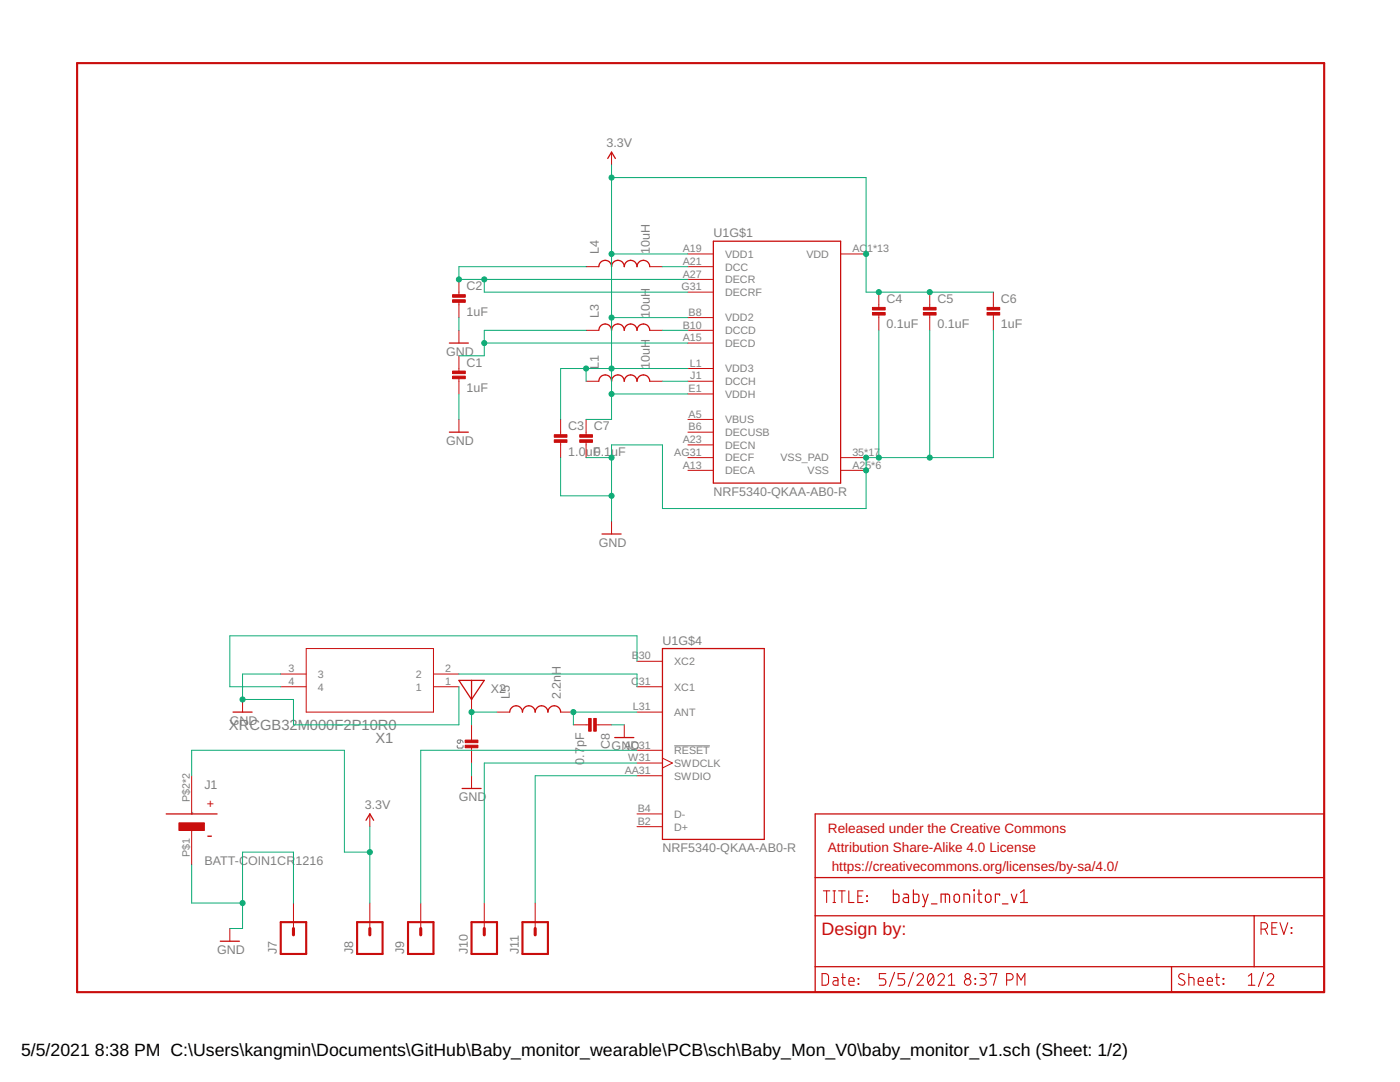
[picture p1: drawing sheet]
<svg xmlns="http://www.w3.org/2000/svg" width="279mm" height="216mm" viewBox="0 0 279 216" stroke-linecap="round" stroke-linejoin="round" font-family="sans-serif">
<path d="M91.2 148.8l.1 .3 .2 .2 .8-.1 .1-.4M91.3 147.8l.6-.1v.4a.33 .33 0 0 1-.5 .2 .33 .33 0 0 1-.1-.5zM91.9 147.7l.3 .1 .2 .4M134.6 148.8h7.1" fill="none" stroke="#808080" stroke-width=".2"/>
<g fill="none" stroke="#c90d0c" stroke-width=".25">
<path d="M121.3 31.6l.7-1.2 .8 1.2M119.5 53.2a1.27 1.27 0 0 1 1.3-1.3 1.27 1.27 0 0 1 1.2 1.3 1.27 1.27 0 0 1 1.3-1.3 1.27 1.27 0 0 1 1.3 1.3 1.27 1.27 0 0 1 1.3-1.3 1.27 1.27 0 0 1 1.2 1.3 1.27 1.27 0 0 1 1.3-1.3 1.27 1.27 0 0 1 1.3 1.3M142.4 48.1h25.4v48.3h-25.4zM89.7 68.5h3.8M119.5 65.9a1.27 1.27 0 0 1 1.3-1.3 1.27 1.27 0 0 1 1.2 1.3 1.27 1.27 0 0 1 1.3-1.3 1.27 1.27 0 0 1 1.3 1.3 1.27 1.27 0 0 1 1.3-1.3 1.27 1.27 0 0 1 1.2 1.3 1.27 1.27 0 0 1 1.3-1.3 1.27 1.27 0 0 1 1.3 1.3M119.5 76.1a1.27 1.27 0 0 1 1.3-1.3 1.27 1.27 0 0 1 1.2 1.3 1.27 1.27 0 0 1 1.3-1.3 1.27 1.27 0 0 1 1.3 1.3 1.27 1.27 0 0 1 1.3-1.3 1.27 1.27 0 0 1 1.2 1.3 1.27 1.27 0 0 1 1.3-1.3 1.27 1.27 0 0 1 1.3 1.3M89.7 86.2h3.8M120.1 106.6h3.9M91.6 135.8h5l-2.5 3.8zM94.1 135.8v3.8M132.2 129.4h20.3v38.1h-20.3zM46.5 142.1h3.8"/>
<path d="M92.2 157.3h3.8M101.7 142.1a1.27 1.27 0 0 1 1.3-1.3 1.27 1.27 0 0 1 1.3 1.3 1.27 1.27 0 0 1 1.2-1.3 1.27 1.27 0 0 1 1.3 1.3 1.27 1.27 0 0 1 1.3-1.3 1.27 1.27 0 0 1 1.2 1.3 1.27 1.27 0 0 1 1.3-1.3 1.27 1.27 0 0 1 1.3 1.3M122.7 147.2h3.8M33.2 162.4h10.1M73 163.7l.8-1.3 .8 1.3M162.7 162.4h101.6v35.6h-101.6zM162.7 175.1h101.6M44 187.8h3.8M162.7 182.7h101.6M162.7 192.9h101.6M233.8 192.9v5.1M250.3 182.7v10.2"/>
</g>
<g fill="none" stroke="#c90d0c" stroke-width=".2">
<path d="M122 30.4v2.5M91.6 55.8v3.3M117 53.2h2.5M129.7 53.2h2.5M137.3 50.7h5.1M137.3 53.2h5.1M137.3 55.8h5.1M137.3 58.3h5.1M167.8 50.7h5M175.4 58.3v3.3M185.5 58.3v3.3M198.2 58.3v3.3"/>
<path d="M91.6 60.1v3.3M91.6 65.9v2.6M91.6 71v3.3M91.6 75.3v3.3M117 65.9h2.5M117 76.1h2.5M129.7 65.9h2.5M129.7 76.1h2.5M137.3 63.4h5.1M137.3 65.9h5.1M137.3 68.5h5.1M137.3 73.5h5.1"/>
<path d="M137.3 76.1h5.1M137.3 78.6h5.1M175.4 62.6v3.3M185.5 62.6v3.3M198.2 62.6v3.3M91.6 83.7v2.5M111.9 83.7v3.3M111.9 88v3.3M117 83.7v3.3M117 88v3.3M137.3 83.7h5.1M137.3 86.2h5.1"/>
<path d="M137.3 88.8h5.1M137.3 91.3h5.1M137.3 93.9h5.1M167.8 91.3h5M167.8 93.9h5M122 104v2.6M48.4 139.6v2.5M56 137h5.1M56 134.5h5.1M61.1 129.4h25.4v12.7h-25.4zM86.5 137h5.1M86.5 134.5h5.1"/>
<path d="M94.1 139.6v2.5M127.1 132h5.1M127.1 137h5.1M38.2 154.8v7.6M94.1 144.6v3.3M94.1 148.9v3.4M94.1 154.8v2.5M99.2 142.1h2.5M111.9 142.1h2.5M114.4 144.6h3.3M118.7 144.6h3.3M124.6 144.6v2.6"/>
<path d="M127.1 142.1h5.1M127.1 149.7h5.1M127.1 152.3h5.1M127.1 154.8h5.1M132.2 151.3l2 1-2 .9M38.2 165v7.6M73.8 162.4v2.6M127.1 162.4h5.1M127.1 165h5.1M45.9 185.3v2.5M58.6 180.2v5.1M73.8 180.2v5.1"/>
<path d="M84 180.2v5.1M96.6 180.2v5.1M106.8 180.2v5.1"/>
</g>
<path d="M15.4 12.6h248.9v185.4h-248.9zM56 184h5.1v6.4h-5.1zM71.3 184h5v6.4h-5zM81.4 184h5.1v6.4h-5.1zM94.1 184h5.1v6.4h-5.1zM104.3 184h5v6.4h-5z" fill="none" stroke="#c90d0c" stroke-width=".42"/>
<g fill="none" stroke="#c90d0c" stroke-width=".21">
<path d="M164.3 177.8h1.3M165 177.8v2.3M166.2 177.8h.6M166.5 177.8v2.3M167.4 177.8h1.3M168 177.8v2.3M169.4 177.8v2.3h1M171.2 178.8h.8M172.2 177.8h-1v2.3h1M173 178.7l.1 .2zM173 179.8l.1 .1zM164.1 194.3h.8l.4 .4v1.5l-.4 .4h-.8z"/>
<path d="M166.2 180.1h.6M166.3 195.1h.7l.2 .2v1.3h-.5a.46 .46 0 0 1-.5-.5 .46 .46 0 0 1 .5-.4h.5M167.9 195.1h.8M168.2 194.3v2.1l.5 .2M169.4 195.8h1.1a.54 .54 0 0 0-.4-.7 .54 .54 0 0 0-.7 .5l.1 .9 1 .1M171.3 195.2l.1 .2zM171.3 196.3l.1 .1zM176.8 194.3h-1.3v1h.8a.66 .66 0 0 1 .5 .7 .66 .66 0 0 1-.5 .6h-.8M178.5 194l-1 2.8M180.6 194.3h-1.4v1h.8a.66 .66 0 0 1 .6 .7 .66 .66 0 0 1-.6 .6h-.8M182.3 194l-1 2.8M183 194.8a.64 .64 0 0 1 .9-.5 .64 .64 0 0 1 .2 1l-1.1 1.3h1.3"/>
<path d="M185.4 194.5a.55 .55 0 0 1 .6-.2 .55 .55 0 0 1 .3 .6 1.32 1.32 0 0 1-.6 1.7 1.44 1.44 0 0 1-.3-2.1zM186.3 194.8l-1.1 1.3M187.2 194.8a.64 .64 0 0 1 .9-.5 .64 .64 0 0 1 .2 1l-1.1 1.3h1.3M189.3 196.6h1.3M189.3 194.8l.6-.5v2.3M194.6 196.3l.1 .1zM194.6 195.2l.1 .2zM195.5 194.3h.8a.52 .52 0 0 1 .5 .5 .52 .52 0 0 1-.5 .5h-.5M196.2 195.3a.65 .65 0 0 1 .6 .7 .65 .65 0 0 1-.6 .6h-.7M197.6 194.5v-.2h1.3l-.6 2.3M200.9 195.6h.6a.65 .65 0 0 0 .7-.7 .65 .65 0 0 0-.7-.6h-.6v2.3M203 196.6v-2.3l.8 1.3 .7-1.3v2.3"/>
<path d="M236.3 194.5a.58 .58 0 0 0-.8-.1 .58 .58 0 0 0 0 .8l.7 .4a.58 .58 0 0 1 .1 .9 .58 .58 0 0 1-.9-.1l-.2-.1M237.3 195.1l.9 .1 .1 .2v1.2M237.3 194.3v2.3M239.1 195.8h1.1a.54 .54 0 0 0-.4-.7 .54 .54 0 0 0-.7 .5l.1 .9 1 .1M240.9 195.8h1.1a.54 .54 0 0 0-.4-.7 .54 .54 0 0 0-.7 .5l.1 .9 1 .1M242.6 195.1h.8M242.8 194.3v1.9l.3 .4h.3M244.1 196.3l.1 .1zM244.1 195.2l.1 .2zM249.1 196.6h1.3M249.1 194.8l.7-.5v2.3M251.7 185.4h.6a.65 .65 0 0 0 .7-.6 .65 .65 0 0 0-.7-.7h-.6v2.3"/>
<path d="M252.2 194l-1.1 2.8M252.5 185.4l.5 1M252.9 194.8a.64 .64 0 0 1 .9-.5 .64 .64 0 0 1 .2 1l-1.1 1.3h1.3M253.8 185.1h.8M254.9 184.1h-1.1v2.3h1.1M255.4 184.1l.8 2.3 .8-2.3M257.7 185.1l.1 .1zM257.7 186.1l.1 .1z"/>
<circle cx="193.1" cy="194.8" r=".52"/>
<circle cx="193.1" cy="195.9" r=".65"/>
</g>
<g fill="none" stroke="#c90d0c" stroke-width=".23">
<path d="M178.3 177.6v2.5l.9-.1 .2-.2v-1.1l-.2-.3h-.9M180.3 178.4h.8l.2 .3v1.4h-.6a.49 .49 0 0 1-.5-.5 .49 .49 0 0 1 .5-.5h.6M182.3 177.6v2.5l1-.1 .1-.3-.1-1.2-1-.1M184.1 178.4l.6 1.7M185.2 178.4l-.8 2.5h-.3M188.7 178.4v1.7M190.5 178.6l.6-.2a.99 .99 0 0 1 .1 1.6l-.4 .1-.4-.4zM194.4 177.6l.1 .1zM194.4 178.4v1.7M195.1 178.4h.8M195.4 177.6v2.1l.1 .3 .4 .1M196.8 178.6l.5-.2a.96 .96 0 0 1 .2 1.6h-.6l-.2-.3z"/>
<path d="M199.5 178.7v-.3h-.9v1.7M201.8 178.4l.6 1.7 .5-1.7M203.7 178.1l.7-.5v2.5M185.9 180.4h1.1M187.8 180.1v-1.7l1.6 .1 .1 .3v1.3M192.4 180.1v-1.7l1 .1 .1 .3v1.3M200 180.4h1.2M203.7 180.1h1.4"/>
</g>
<g fill="#c90d0c" stroke="#c90d0c" stroke-width=".2">
<path d="M90.3 75.1h2.6v.5h-2.6z"/>
<path d="M90.3 74h2.6v.5h-2.6z"/>
<path d="M90.3 59.8h2.6v.5h-2.6z"/>
<path d="M90.3 58.8h2.6v.5h-2.6z"/>
<path d="M110.6 87.8h2.6v.5h-2.6z"/>
<path d="M110.6 86.7h2.6v.5h-2.6z"/>
<path d="M174.1 62.4h2.6v.5h-2.6z"/>
<path d="M174.1 61.3h2.6v.5h-2.6z"/>
<path d="M184.3 62.4h2.5v.5h-2.5z"/>
<path d="M184.3 61.3h2.5v.5h-2.5z"/>
<path d="M197 62.4h2.5v.5h-2.5z"/>
<path d="M197 61.3h2.5v.5h-2.5z"/>
<path d="M115.7 87.8h2.5v.5h-2.5z"/>
<path d="M115.7 86.7h2.5v.5h-2.5z"/>
<path d="M117.5 143.4h.5v2.5h-.5z"/>
<path d="M118.5 143.4h.5v2.5h-.5z"/>
<path d="M35.7 164.2h5.1v1.5h-5.1z"/>
<path d="M92.8 148.7h2.6v.5h-2.6z"/>
<path d="M92.8 147.7h2.6v.5h-2.6z"/>
</g>
<path d="M58.6 185.3v1.2M73.8 185.3v1.2M84 185.3v1.2M96.6 185.3v1.2M106.8 185.3v1.2" fill="none" stroke="#c90d0c" stroke-width=".61"/>
<g fill="none" stroke="#0dab76" stroke-width=".2">
<path d="M122 32.9v50.8h-5M122 35.4h50.8v22.9h25.4M96.6 55.8v2.5h40.7M117 53.2h-25.4v2.6h45.7M122 50.7h15.3M132.2 53.2h5.1M91.6 63.4v2.5M91.6 78.6v5.1M96.6 68.5h40.7M117 73.5v2.6M117 65.9h-20.4v5.1h-5M122 63.4h15.3"/>
<path d="M122 78.6h15.3M132.2 65.9h5.1M132.2 76.1h5.1M137.3 73.5h-25.4v10.2M175.4 65.9v25.4M185.5 65.9v25.4M198.2 65.9v25.4h-25.4v10.2h-40.6v-12.7h-10.2v15.2M111.9 91.3v7.6h10.1M117 91.3h5M56 134.5h-7.6v5.1h10.2v5h33v-7.6M91.6 134.5h35.5v2.5M127.1 132v-5.1h-81.2v10.1h10.1"/>
<path d="M38.2 154.8v-5.1h30.5v20.3h5.1M94.1 152.3v2.5M99.2 142.1h-5.1v2.5M122 144.6h2.6M127.1 149.7h-43.1v30.5M127.1 152.3h-30.5v27.9M127.1 154.8h-20.3v25.4M127.1 142.1h-12.7v2.5M38.2 172.6v7.6h10.2M73.8 165v15.2M58.6 180.2v-10.2h-10.2v15.3h-2.5"/>
</g>
<g fill="#0dab76" stroke="#0dab76" stroke-width=".2">
<circle cx="122" cy="35.4" r=".51"/>
<circle cx="122" cy="50.7" r=".51"/>
<circle cx="122" cy="63.4" r=".51"/>
<circle cx="122" cy="73.5" r=".51"/>
<circle cx="172.8" cy="50.7" r=".51"/>
<circle cx="175.4" cy="58.3" r=".51"/>
<circle cx="185.5" cy="58.3" r=".51"/>
<circle cx="117" cy="73.5" r=".51"/>
<circle cx="122" cy="78.6" r=".51"/>
<circle cx="73.8" cy="170" r=".51"/>
<circle cx="172.8" cy="93.9" r=".51"/>
<circle cx="122" cy="98.9" r=".51"/>
<circle cx="122" cy="91.3" r=".51"/>
<circle cx="172.8" cy="91.3" r=".51"/>
<circle cx="175.4" cy="91.3" r=".51"/>
<circle cx="185.5" cy="91.3" r=".51"/>
<circle cx="48.4" cy="180.2" r=".51"/>
<circle cx="48.4" cy="139.6" r=".51"/>
<circle cx="96.6" cy="55.8" r=".51"/>
<circle cx="91.6" cy="55.8" r=".51"/>
<circle cx="96.6" cy="68.5" r=".51"/>
<circle cx="114.4" cy="142.1" r=".51"/>
<circle cx="94.1" cy="142.1" r=".51"/>
</g>
<g font-size="3.6" fill="#c90d0c">
<text x="41.3" y="167.8">-</text>
<text x="164" y="186.5">Design by:</text>
</g>
<g font-size="3.5">
<text x="4.2" y="210.7">5/5/2021</text>
<text x="18.9" y="210.7">8:38 PM C:\Users\kangmin\Documents\GitHub\Baby_monitor_wearable\PCB\sch\Baby_Mon_V0\baby_monitor_v1.sch (Sheet: 1/2)</text>
</g>
<g font-size="2.9" fill="#808080">
<text x="45.7" y="145.7">XRCGB32M000F2P10R0</text>
<text x="74.9" y="148.2">X1</text>
</g>
<g font-size="2.7" fill="#c90d0c">
<text x="165.2" y="166.2">Released under the Creative Commons</text>
<text x="165.2" y="170">Attribution Share-Alike 4.0 License</text>
<text x="166" y="173.8">https://creativecommons.org/licenses/by-sa/4.0/</text>
</g>
<g font-size="2.5" fill="#808080">
<text x="121" y="29.3">3.3V</text>
<text x="142.4" y="47.4">U1G$1</text>
<text x="119.5" y="50.7" transform="rotate(-90 119.5 50.7)">L4</text>
<text x="129.7" y="50.7" transform="rotate(-90 129.7 50.7)">10uH</text>
<text x="93.1" y="57.9">C2</text>
<text x="93.1" y="63">1uF</text>
<text x="119.5" y="63.4" transform="rotate(-90 119.5 63.4)">L3</text>
<text x="129.7" y="63.4" transform="rotate(-90 129.7 63.4)">10uH</text>
<text x="176.9" y="65.5">0.1uF</text>
<text x="176.9" y="60.5">C4</text>
<text x="187.1" y="65.5">0.1uF</text>
<text x="187.1" y="60.5">C5</text>
<text x="199.8" y="65.5">1uF</text>
<text x="199.8" y="60.5">C6</text>
<text x="89" y="71">GND</text>
<text x="93.1" y="73.2">C1</text>
<text x="119.5" y="73.5" transform="rotate(-90 119.5 73.5)">L1</text>
<text x="129.7" y="73.5" transform="rotate(-90 129.7 73.5)">10uH</text>
<text x="93.1" y="78.2">1uF</text>
<text x="89" y="88.8">GND</text>
<text x="113.4" y="85.9">C3</text>
<text x="118.5" y="85.9">C7</text>
<text x="113.4" y="90.9">1.0uF</text>
<text x="118.5" y="90.9">0.1uF</text>
<text x="142.4" y="98.9">NRF5340-QKAA-AB0-R</text>
<text x="119.5" y="109.1">GND</text>
<text x="132.2" y="128.6">U1G$4</text>
<text x="97.9" y="138.3">X2</text>
<text x="101.7" y="139.6" transform="rotate(-90 101.7 139.6)">L5</text>
<text x="111.9" y="139.6" transform="rotate(-90 111.9 139.6)">2.2nH</text>
<text x="45.9" y="144.6">GND</text>
<text x="116.6" y="149.1" transform="rotate(-90 116.6 149.1)">pF</text>
<text x="121.7" y="149.4" transform="rotate(-90 121.7 149.4)">C8</text>
<text x="122.1" y="149.7">GND</text>
<text x="116.6" y="152.6" transform="rotate(-90 116.6 152.6)">0.7</text>
<text x="40.8" y="157.3">J1</text>
<text x="72.8" y="161.4">3.3V</text>
<text x="91.6" y="159.9">GND</text>
<text x="40.8" y="172.6">BATT-COIN1CR</text>
<text x="58.9" y="172.6">1216</text>
<text x="132.2" y="170">NRF5340-QKAA-AB0-R</text>
<text x="43.3" y="190.4">GND</text>
<text x="55.3" y="190.4" transform="rotate(-90 55.3 190.4)">J7</text>
<text x="70.5" y="190.4" transform="rotate(-90 70.5 190.4)">J8</text>
<text x="80.7" y="190.4" transform="rotate(-90 80.7 190.4)">J9</text>
<text x="93.4" y="190.4" transform="rotate(-90 93.4 190.4)">J10</text>
<text x="103.5" y="190.4" transform="rotate(-90 103.5 190.4)">J11</text>
</g>
<text font-size="2.5" fill="#c90d0c" x="41.3" y="161.1">+</text>
<g font-size="2.1" fill="#808080">
<text x="136.2" y="50.3">A19</text>
<text x="136.2" y="52.9">A21</text>
<text x="144.7" y="51.4">VDD1</text>
<text x="144.7" y="54">DCC</text>
<text x="160.9" y="51.4">VDD</text>
<text x="170.1" y="50.3">AC</text>
<text x="173.1" y="50.3">1*13</text>
<text x="136" y="57.9">G31</text>
<text x="136.2" y="55.4">A27</text>
<text x="144.7" y="56.5">DECR</text>
<text x="144.7" y="59.1">DECRF</text>
<text x="136.2" y="65.6">B10</text>
<text x="137.4" y="63">B8</text>
<text x="144.7" y="64.1">VDD2</text>
<text x="136.2" y="68.1">A15</text>
<text x="144.7" y="66.7">DCCD</text>
<text x="144.7" y="69.2">DECD</text>
<text x="137.7" y="73.2">L1</text>
<text x="137.8" y="75.7">J1</text>
<text x="144.7" y="74.3">VDD3</text>
<text x="144.7" y="76.8">DCCH</text>
<text x="137.4" y="78.3">E1</text>
<text x="137.4" y="83.3">A5</text>
<text x="144.7" y="79.4">VDDH</text>
<text x="136.2" y="88.4">A23</text>
<text x="137.4" y="85.9">B6</text>
<text x="144.7" y="84.5">VBUS</text>
<text x="144.7" y="87">DECUSB</text>
<text x="144.7" y="89.5">DECN</text>
<text x="134.6" y="91">AG31</text>
<text x="136.2" y="93.5">A13</text>
<text x="144.7" y="92.1">DECF</text>
<text x="144.7" y="94.6">DECA</text>
<text x="155.8" y="92.1">VSS_PAD</text>
<text x="161.2" y="94.6">VSS</text>
<text x="170.1" y="93.5">A25*6</text>
<text x="170.1" y="91">35*17</text>
<text x="126.1" y="131.6">B</text>
<text x="127.5" y="131.6">30</text>
<text x="57.6" y="134.1">3</text>
<text x="57.6" y="136.7">4</text>
<text x="63.4" y="135.2">3</text>
<text x="63.4" y="137.8">4</text>
<text x="83" y="137.8">1</text>
<text x="83" y="135.2">2</text>
<text x="88.8" y="136.7">1</text>
<text x="88.8" y="134.1">2</text>
<text x="126" y="136.7">C</text>
<text x="127.5" y="136.7">31</text>
<text x="134.5" y="132.7">XC2</text>
<text x="134.5" y="137.8">XC1</text>
<text x="126.3" y="141.7">L31</text>
<text x="134.5" y="142.9">ANT</text>
<text x="124.5" y="149.4">AC31</text>
<text x="124.7" y="154.4">AA31</text>
<text x="125.4" y="151.9">W31</text>
<text x="134.5" y="150.5">RESET</text>
<text x="134.5" y="153">SWDCLK</text>
<text x="134.5" y="155.6">SWDIO</text>
<text x="37.9" y="160.1" transform="rotate(-90 37.9 160.1)">P$2*2</text>
<text x="39" y="162.6" transform="rotate(-90 39 162.6)">-</text>
<text x="39" y="166" transform="rotate(-90 39 166)">+</text>
<text x="127.3" y="162.1">B4</text>
<text x="127.3" y="164.6">B2</text>
<text x="134.5" y="163.2">D-</text>
<text x="134.5" y="165.7">D+</text>
<text x="37.9" y="171.1" transform="rotate(-90 37.9 171.1)">P$1</text>
</g>
</svg>
